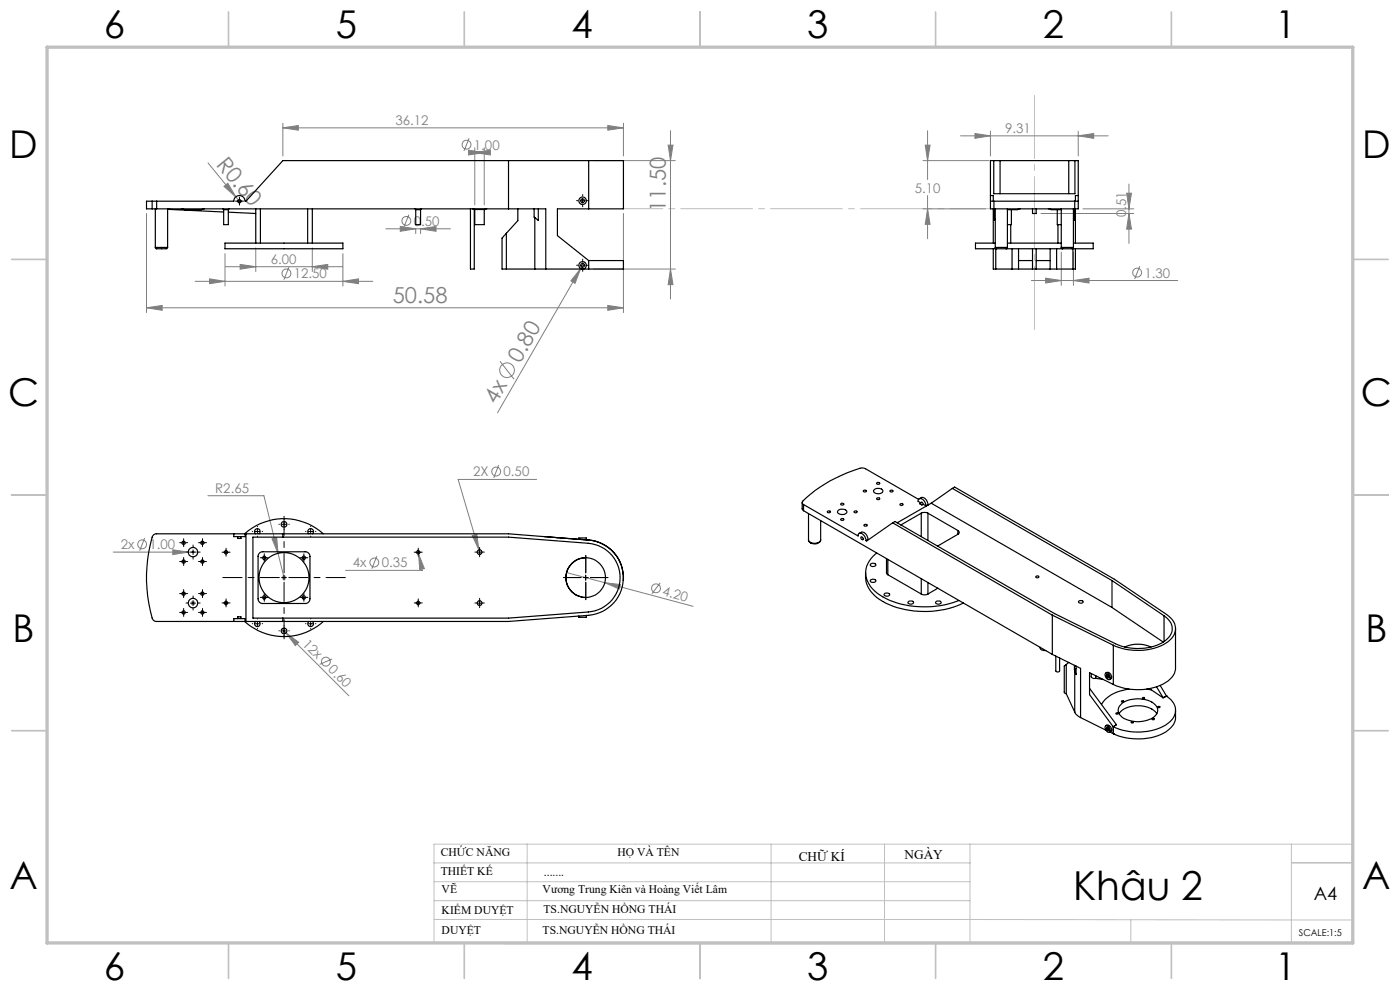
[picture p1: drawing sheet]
<svg xmlns="http://www.w3.org/2000/svg" width="297mm" height="210mm" viewBox="0 0 297 210" stroke-linecap="round" stroke-linejoin="round" font-family="sans-serif">
<g fill="none" stroke="#808080" stroke-width=".21">
<path d="M44.1 34.6l5.9 7.2M47.5 39.5l.8-.6 1.7 2.9zM60 27.1l3.3-.5v1zM60 26.1v7M60 27.1h72.3M99.4 31.8l3.3 .6-3.3 .5zM99.5 29.3l-1.1 2.7M100.7 32.4l3.3-.6v1.1zM100.7 31.4v12.1M100.7 32.4h2M102.7 31.4v12.1M125.9 34.1h17.4"/>
<path d="M128.9 26.6l3.4 .5-3.4 .5zM132.3 26.1v7M141.7 30.8h1.1l-.6 3.3zM142.2 27.7v35.7M195.8 34.1h14M196.3 30.8h1l-.5 3.3zM196.8 27.7v10.4M203.8 28.8h31.3M206.8 28.3l3.3 .5-3.3 .5zM210.1 27.8v5.3M228.7 28.8l3.3-.5v1zM228.7 27.8v5.3"/>
<path d="M239.5 39v12.6M31.1 45.3v21M41.4 59.7h37.7M44.5 59.2l3.2 .5-3.2 .5zM47.7 53.8v6.9M47.9 56.6h24.7M50 41.8l.8 .9M50.9 56.1l3.4 .5-3.4 .5zM54.3 52.6v5M61.3 56.6l-1.1 2.7M66.3 56.6l3.2-.5v1zM66.3 52.6v5"/>
<path d="M72.7 59.7l3.4-.5v1zM72.7 53.8v6.9M81.8 48.5h13.8M84.9 48l3.3 .5-3.3 .6zM86.7 45.5l-1 2.7M88.2 48.6v1M89.2 48.5l3.3-.5v1.1zM89.2 48.6v1M123.2 57l-1.2 3.1-.9-.5zM123.2 57l-17.6 30.6M124 55.6l-.8 1.4M125.9 57.1h17.4"/>
<path d="M132.3 45.3v21M142.2 57.1l.6 3.3h-1.1zM195.8 44.3h13.3M196.8 44.3l.5 3.3h-1zM196.8 41.5v9.2M218.8 59.5h31M220.8 45.3h19.7M221.8 59l3.3 .5-3.3 .5zM225.1 53.5v7M227.7 59.5l3.3-.5v1zM227.7 53.5v7M229.7 44.3h10.8"/>
<path d="M239 41h1l-.5 3.3zM239.5 45.3l.5 3.3h-1zM241.8 56.5l-1.1 2.7M31.1 65.3l3.3-.5v1zM31.1 65.3h101.2M106.1 76.7l2.9 3.7M128.9 64.8l3.4 .5-3.4 .5zM105.8 98.7l-1.1 2.7M24 117.1h17.9M30.7 114.1l-1.1 2.7M36.7 116.6l3.2 .5-3.2 .5zM44.1 105.2h11.9l3 12.2"/>
<path d="M57.7 114.3l1-.3 .3 3.4zM59 117.4l1.3 5.1M79.9 118l-1 2.6M88.6 116.8l.2 .7M88.8 117.5l1.2 3.1-1 .2zM88.8 117.5l.8 3.5h-16.3M100.2 113.6l.9-.3 .5 3.4zM113.8 101.7h-16.6l4.7 15.9M40.4 127.9h1.1M40.6 127.6l.7 .7M41 127.4v1M41.3 127.6l-.7 .7"/>
<path d="M59.8 122.5h.9M59.8 133.4l14.2 14.2M59.9 122.2l.7 .7M60.3 122v1M60.6 122.2l-.7 .7M60.7 134.3l2.7 1.9-.7 .7zM70.4 139.8l-2.6 1.1M120.2 121.5l8.1 2.1M128.3 123.6l3.3 .4-.2 .9zM128.3 123.6l18.7 5M140.1 123.6l-1.8 2.4"/>
<circle cx="99" cy="30.7" r=".95"/>
<circle cx="60.8" cy="58" r=".95"/>
<circle cx="86.2" cy="46.9" r=".94"/>
<circle cx="241.2" cy="57.8" r=".94"/>
<circle cx="107.6" cy="78.5" r="1.55"/>
<circle cx="30.1" cy="115.5" r=".93"/>
<circle cx="79.4" cy="119.3" r=".94"/>
<circle cx="105.3" cy="100" r=".94"/>
<circle cx="139.2" cy="124.8" r=".95"/>
<circle cx="69.1" cy="140.3" r=".95"/>
</g>
<g fill="none" stroke="#000" stroke-width=".21" stroke-dasharray="15.2 1.3 1.3 1.3">
<path d="M50.3 42.7h-.3M50.8 42.2v-.4M50.8 43.2v.3M51.3 42.7h.4M122.6 56.3h-.3M122.6 42.6h-.3M123.6 55.3v-.3M123.6 57.3v.3M123.6 41.6v-.3M123.6 43.6v.3M124.6 56.3h.3M124.6 42.6h.3"/>
<path d="M38.5 119.1h-.4M38.5 115.1h-.4M39 118.6v-.3M39 119.6v.4M39 114.6v-.3M39 115.6v.4M39.5 119.1h.3M39.5 115.1h.3M40 117.1h-.5M41 116.1v-.5M41 118.1v.5M42 117.1h.5"/>
<path d="M42.5 119.1h-.4M42.5 115.1h-.4M43 118.6v-.3M43 119.6v.4M43 114.6v-.3M43 115.6v.4M43.5 119.1h.3M43.5 115.1h.3M47.5 117.1h-.4M48 116.6v-.3M48 117.6v.4M48.5 117.1h.3"/>
<path d="M53.6 112.7h-.1M54.6 111.7v-.1M54.6 113.7v.1M55.6 118.3h-.4M55.6 112.7h.1M56.1 117.8v-.3M56.1 118.8v.4M56.6 118.3h.3M59.3 111.2h-.1M60.3 110.2v-.1M60.3 112.2v.1M61.3 111.2h.1"/>
<path d="M64 118.3h-.4M64.5 117.8v-.3M64.5 118.8v.4M64.9 112.7h-.1M65 118.3h.3M65.9 111.7v-.1M65.9 113.7v.1M66.9 112.7h.1M88.2 117.1h-.3M88.7 116.6v-.3M88.7 117.6v.4M89.2 117.1h.4"/>
<path d="M101.2 117.1h-.5M101.7 116.6v-.5M101.7 117.6v.5M102.2 117.1h.5M38.5 125.9h-.4M38.5 129.9h-.4M39 125.4v-.3M39 126.4v.4M39 129.4v-.3M39 130.4v.4M39.5 125.9h.3M39.5 129.9h.3"/>
<path d="M40 127.9h-.5M41 126.9v-.5M41 128.9v.5M42 127.9h.5M42.5 129.9h-.4M42.5 125.9h-.4M43 129.4v-.3M43 130.4v.4M43 125.4v-.3M43 126.4v.4M43.5 129.9h.3M43.5 125.9h.3"/>
<path d="M47.5 127.9h-.4M48 127.4v-.4M48 128.4v.3M48.5 127.9h.3M53.6 132.3h-.1M54.6 131.3v-.1M54.6 133.3v.1M55.6 126.7h-.4M55.6 132.3h.1M56.1 126.2v-.3M56.1 127.2v.4M56.6 126.7h.3"/>
<path d="M59.3 133.8h-.1M60.3 132.8v-.1M60.3 134.8v.1M61.3 133.8h.1M64 126.7h-.4M64.5 126.2v-.3M64.5 127.2v.4M64.9 132.3h-.1M65 126.7h.3M65.9 131.3v-.1M65.9 133.3v.1M66.9 132.3h.1"/>
<path d="M88.2 127.9h-.3M88.7 127.4v-.4M88.7 128.4v.3M89.2 127.9h.4M101.2 127.9h-.5M101.7 127.4v-.5M101.7 128.4v.5M102.2 127.9h.5M123.3 122.5h-3.7M124.3 121.5v-3.7M124.3 123.5v3.7M125.3 122.5h3.7"/>
</g>
<g fill="none" stroke="#000" stroke-width=".21">
<path d="M50.3 42.7h1M50.8 42.2v1M123.1 56.3h1M123.1 42.6h1M123.6 42.1v1M123.6 55.8v1M38.5 119.1h.9M38.5 115.1h.9M38.9 114.6v1M38.9 118.6v1M40.4 117.1h1.1M41 116.6v1"/>
<path d="M42.4 119.1h1M42.4 115.1h1M42.9 114.6v1M42.9 118.6v1M47.4 117.1h1M47.9 116.7v.9M54.1 112.7h1M54.6 112.2v1M55.6 118.3h1M56.1 117.8v1M59.8 111.2h.9M60.3 110.7v1"/>
<path d="M64 118.3h.9M64.5 117.8v1M65.4 112.7h1M65.9 112.2v1M88.2 117.1h1M88.7 116.7v.9M101.2 117.1h1M101.7 116.6v1M38.5 129.9h.9M38.5 125.9h.9M38.9 125.4v1M38.9 129.4v1"/>
<path d="M40.4 127.9h1.1M41 127.4v1M42.4 129.9h1M42.4 125.9h1M42.9 125.4v1M42.9 129.4v1M47.4 127.9h1M47.9 127.4v1M54.1 132.3h1M54.6 131.8v1M55.6 126.7h1M56.1 126.2v1"/>
<path d="M59.8 122.5h.9M59.8 133.8h.9M60.3 122v1M60.3 133.3v1M64 126.7h.9M64.5 126.2v1M65.4 132.3h1M65.9 131.8v1M88.2 127.9h1M88.7 127.4v1M101.2 127.9h1M101.7 127.4v1"/>
<path d="M123.8 122.5h.9M124.2 122v1"/>
</g>
<path d="M132 44.3h78.1" fill="none" stroke="#c0c0c0" stroke-width=".21" stroke-dasharray="15.2 1.3 1.3 1.3" stroke-dashoffset="6.7"/>
<path d="M219.5 20.2v49.7" fill="none" stroke="#c0c0c0" stroke-width=".21" stroke-dasharray="15.2 1.3 1.3 1.3" stroke-dashoffset="1.8"/>
<g fill="none" stroke="#c0c0c0" stroke-width=".21">
<path d="M111.8 179.1v21M163.6 179.1v21M187.6 179.1v21M205.8 179.1v21M274 179.1v20.9M287 179.1h-194.9v20.9l14.9 .1M92.1 195l194.9 .1M92.1 183h113.7M92.1 191.1h113.7M92.1 187h113.7M239.9 195.1v5M274 183h13"/>
<path d="M114.8 200v.1"/>
</g>
<g fill="none" stroke="#c0c0c0" stroke-width=".35">
<path d="M48.5 2.5v7.5M98.5 2.5v7.5M148.5 2.5v7.5M198.5 2.5v7.5M248.5 2.5v7.5M2.5 55h7.5M287 55h7.5M2.5 105h7.5M287 105h7.5M2.5 155h7.5M287 155h7.5M48.5 200v7.5"/>
<path d="M98.5 200v7.5M148.5 200v7.5M198.5 200v7.5M248.5 200v7.5"/>
</g>
<path d="M107 200.1h180M161.6 200v.1M274 200v.1" fill="none" stroke="#c0c0c0" stroke-width=".5"/>
<path d="M10 10h277v190h-277z" fill="none" stroke="#c0c0c0" stroke-width=".7"/>
<path d="M59.3 122.5h-12M60.3 121.5v-12M60.3 123.5v12M61.3 122.5h12" fill="none" stroke="#000" stroke-width=".21" stroke-dasharray="15.2 1.3 1.3 1.3" stroke-dashoffset="11.1"/>
<g fill="#808080">
<path d="M36.7 116.6l3.2 .5-3.2 .5z"/>
<path d="M60.7 134.3l2.7 1.9-.7 .7z"/>
<path d="M128.3 123.6l3.3 .4-.2 .9z"/>
<path d="M47.5 39.5l.8-.6 1.7 2.9z"/>
<path d="M123.2 57l-1.2 3.1-.9-.5z"/>
<path d="M228.7 28.8l3.3-.5v1zM206.8 28.3l3.3 .5-3.3 .5z"/>
<path d="M99.4 31.8l3.3 .6-3.3 .5zM100.7 32.4l3.3-.6v1.1zM89.2 48.5l3.3-.5v1.1zM84.9 48l3.3 .5-3.3 .6z"/>
<path d="M100.2 113.6l1.4 3.1-.5-3.4zM88.8 117.5l.2 3.3 1-.2zM57.7 114.3l1.3 3.1-.3-3.4zM44.5 59.2l3.2 .5-3.2 .5zM72.7 59.7l3.4-.5v1zM50.9 56.1l3.4 .5-3.4 .5zM66.3 56.6l3.2-.5v1zM60 27.1l3.3-.5v1zM128.9 26.6l3.4 .5-3.4 .5zM221.8 59l3.3 .5-3.3 .5zM227.7 59.5l3.3-.5v1zM196.3 30.8h1l-.5 3.3zM196.8 44.3l.5 3.3h-1z"/>
<path d="M239 41h1l-.5 3.3zM239.5 45.3l.5 3.3h-1z"/>
<path d="M128.9 64.8l3.4 .5-3.4 .5zM31.1 65.3l3.3-.5v1z"/>
<path d="M142.2 57.1l.6 3.3h-1.1zM141.7 30.8h1.1l-.6 3.3z"/>
</g>
<g fill="none" stroke="#000" stroke-width=".25">
<path d="M107.9 34.1v10.2M124.9 34.1h-64.9l-7.8 8.6h-.2a1.2 1.2 0 0 0-1.2-1.2 1.2 1.2 0 0 0-1.2 1.2h-16.4M124.9 34.1h7.4v10.2h-7.4M124.9 34.1v10.2M210.8 34.1v7h17.2v-7M212.2 34.1h14.5M212.2 34.1h-2.1v7.4M212.2 34.1v7M226.7 34.1h2v7.4M226.7 34.1v7M32.3 44.3h.9M32.3 42.7h.9"/>
<path d="M32.3 42.7h-1.2v1.6h1.2M32.3 42.7v1.6M32.9 52.5l.1 .2 .3 .1a3.6 3.6 0 0 0 2.2-.2l.1-.1M32.9 52.5h2.7M32.9 44.3v8.2M33.2 44.3h82.6v12.8M33.2 42.7v1.6M35.6 44.3v8.2M35.6 44.4l11.8 .6M38.6 44.3l.6 .2h3.6l.6-.2M47.2 44.3l.2 .2M47.4 44.5v3.2h1v-3.2"/>
<path d="M47.4 44.5h1M47.7 51.6h25v1.2h-25zM48.4 45l5.9 .3M48.6 44.3l-.2 .2M50.4 42.7h.7M54.3 44.3v7.3M55.2 44.3v7.3M65.3 44.3v7.3M66.3 44.3v7.3M88 44.3l.2 .2M88.2 44.5v3.2h1v-3.2M88.2 44.5h1"/>
<path d="M89.4 44.3l-.2 .2M99.8 44.3v12.8h.8v-12.7M100.2 44.3l.5 .1M100.7 44.4h2M100.7 44.4v3.3h2v-3.3M103.3 44.3l-.6 .1M107.4 49.5l-.9 1v6.6h.9M107.4 57.1h6.1M107.4 49.5v7.6M109.9 44.3v2.5l-2.5 2.7M113.3 44.3v1.8l.2 .1M113.5 57.1h2.3"/>
<path d="M113.5 46.2v10.9M114.2 44.3v2.5l-.7-.6M115.8 57.1h9.1M124.9 55.3h7.4v1.8h-7.4M124.9 55.3v1.8M124.9 44.3h-6.6v5.7l6.6 5.3M210.1 42.7v1.6h.8M210.1 42.7h.8M210.1 41.5h.6v1.2M210.1 41.5v1.2M210.7 52.8v4.3h.5M210.7 44.3v7.3"/>
<path d="M210.9 44.3h17.1M210.9 42.7h17.1M210.9 42.7v1.6M210.9 44.3v2.5l.2-.4M211.1 52.5l.3 .3M211.1 51.6h-4.2v1.2h4.5M211.1 52.5h2.6M211.1 44.3v8.2M211.2 57.1h3.5M211.2 52.8v4.3M211.4 52.8h2M213.4 52.8h12"/>
<path d="M213.7 52.5l-.3 .3M213.7 51.6h11.4M213.7 44.3v8.2M214.4 47.7v3.9M214.6 44.5v3.2h-.9M214.7 57.1h1.4M214.7 52.8v4.3M216.1 55.3h2.9M216.1 57.1h2.9M216.1 52.8v4.3M216.4 44.3l-.6 .2h-2.1M219 57.1h.8"/>
<path d="M219 44.3v1h.8v-1M219 52.8v4.3M219.8 55.3h3M219.8 57.1h3M219.8 52.8v4.3M222.4 44.3a4.4 4.4 0 0 0 2.5 .2h.2M222.8 57.1h1.4M222.8 52.8v4.3M224.2 57.1h3.4M224.2 52.8v4.3M224.3 44.5v3.2h.8M224.4 47.7v3.9"/>
<path d="M225.1 52.5l.3 .3M225.1 52.5h2.6M225.1 44.3v8.2M225.4 52.8h2M227.6 52.8v4.3M227.7 52.5l-.3 .3M227.7 51.6h4.2v1.2h-4.5M227.7 44.3v8.2M227.9 44.3v2.5l-.2-.4M228 42.7h.7M228 42.7v1.6M228.1 52.8v4.3h-.5"/>
<path d="M228.1 44.3v7.3M228.7 42.7v1.6h-.7M228.7 41.5h-.6v1.2M228.7 41.5v1.2M49.6 113.2v.6h2.4v-.6M49.6 113.2h2.4M49.6 113.2h-16.4a.92 .92 0 0 0-.9 .7 30.4 30.4 0 0 0 .1 17.5l.7 .4h16.5M50.4 113.8v.4h.7v-.4M51.9 113.2a12.4 12.4 0 0 1 16.7 0M52 113.2h55.9l17 1.4M52.2 113.2v18.6M53.7 113.9h54.2l16.9 1.3a7.3 7.3 0 0 1 6.8 7.3 7.3 7.3 0 0 1-6.8 7.3l-16.9 1.3h-54.2z"/>
<path d="M54.2 113.2a.61 .61 0 0 1-.1-.9 .61 .61 0 0 1 .9 0 .61 .61 0 0 1 0 .9M55 117.3l.6-.3h9.1a1.02 1.02 0 0 1 1.1 1v9a1.02 1.02 0 0 1-1.1 1h-9a.96 .96 0 0 1-.9-1v-9.2zM60 113.2v.7M65.5 113.2a.6 .6 0 0 1-.1-.9 .6 .6 0 0 1 .9 0 .6 .6 0 0 1 0 .9M115.5 113.8l2.8 .2M118.1 114h.2M118.3 114l4.5 .4M122.8 114.4v-.3h1.6v.4M122.8 114.4l1.6 .1M124.2 118.3a4.2 4.2 0 0 0-4.1 4.2 4.2 4.2 0 0 0 4.1 4.2M124.4 114.5h.5M124.9 114.6a8 8 0 0 1 7.3 7.9 8 8 0 0 1-7.3 8l-17 1.3h-55.9"/>
<path d="M124.9 114.5a8.1 8.1 0 0 1 7.3 8.6M124.9 114.5v.1M170.2 106.6v1.4l.3 .3M170.5 107l11.5 6.7a.56 .56 0 0 1 .4-.6 .56 .56 0 0 1 .7 .3l.4 .4 .2 .9M170.5 107v1.3M170.5 108.3l52.7 30.5M171.5 114.5a1.41 1.41 0 0 0 1.3 .9 1.41 1.41 0 0 0 1.3-.8v-.1M171.5 114.5a1.48 1.48 0 0 0 2.6 0M171.5 108.9v5.6M174.1 110.4v4.1M175.5 108.5a.32 .32 0 0 1 .4-.1 .32 .32 0 0 1 .2 .3h-.5zM177.8 108.3a1.22 1.22 0 0 1 1.9 .3 1.2 1.2 0 0 1-2 0z"/>
<path d="M178.4 106.8a.31 .31 0 0 1 .4-.1 .31 .31 0 0 1 .1 .4h-.5zM178.4 110.1a.36 .36 0 0 1 .3-.1 .36 .36 0 0 1 .3 .3 .35 .35 0 0 1-.4 .1 .35 .35 0 0 1-.2-.3zM181.2 108.5a.3 .3 0 0 1 .4-.1 .3 .3 0 0 1 .2 .3h-.5zM182.3 113.1a1.06 1.06 0 0 1 1.7 .8l.2 .5-.5 .3M182.6 113.9a.32 .32 0 0 1 .5 .2 .32 .32 0 0 1-.1 .4l-.3-.2zM183.2 104.1a.3 .3 0 0 1 .3-.2 .3 .3 0 0 1 .2 .4h-.5zM183.3 111.3a.38 .38 0 0 1 .4-.1 .38 .38 0 0 1 .3 .3 .38 .38 0 0 1-.4 .1 .38 .38 0 0 1-.3-.3zM184.7 119.6a.66 .66 0 0 1 1.1 .3 .65 .65 0 0 1-.6 .3 .65 .65 0 0 1-.6-.5zM185.4 103.9a1.18 1.18 0 0 1 1.9 .3 1.1 1.1 0 0 1-1 .5 1.1 1.1 0 0 1-1-.6zM186 117.3a5 5 0 0 0 .1 8.5 18.7 18.7 0 0 0 16 2l1.3-.4M186 102.4a.31 .31 0 0 1 .4-.1 .31 .31 0 0 1 .1 .4h-.4zM186 105.7a.3 .3 0 0 1 .4-.1 .3 .3 0 0 1 .1 .3h-.4z"/>
<path d="M188.1 118.5v3l.2 .4M188.3 118.7v3.2M188.8 104.1a.3 .3 0 0 1 .4-.2 .3 .3 0 0 1 .2 .4h-.5zM189.4 110.9l.5-.3 33.8 19.6 12.9 6.4a11.1 11.1 0 0 0 10.9-.9 2.94 2.94 0 0 0-.6-5.1M189.4 110.9l33.8 19.6M189.4 110.9l-5.5 3.9-.2-.1M191 106.9l.6 .1a.29 .29 0 0 1-.4 .2 .29 .29 0 0 1-.2-.3zM194.9 105.9l-11.4-6.5-.4-.1a28.1 28.1 0 0 0-12.9 7.2l.3 .5M195 105.8a1.15 1.15 0 0 1 1.3-.1 1.15 1.15 0 0 1 .6 1.1v.3M195.4 106.7l-.6-.3a.64 .64 0 0 1 .5-.7 .64 .64 0 0 1 .7 .5l.5 1.1M195.4 106.7l.2-.2 .3 .5M195.4 106.7l-.3 .1 .5 .3 .3-.1"/>
<path d="M195.4 108.9a1.5 1.5 0 0 1 1.5 0M195.4 108.9l-4.3 2.5M195.4 108.9v4.9M195.9 107l.6 .3M196.9 108.9l6.3 3.6M196.9 108.9v5.7M196.9 107.1l-.4 .2M196.9 107.1h.1M197.6 106.7l-7.3 4.2M197.6 106.7l38.3 22.2M202 103.6l.5-.3 33.9 19.6 11.1 7.4a3.3 3.3 0 0 1 .3 5.8 12.2 12.2 0 0 1-11.6 .8M202 103.6l33.9 19.5"/>
<path d="M202 103.6l-4.4 3.1M203.2 112.5a.42 .42 0 0 1 .3 .4 .42 .42 0 0 1-.3 .4M203.2 113.3l-4.3 2.5M203.2 112.5v.8M49.6 131.8v-.6h2.4v.6M49.6 131.8h2.4M50.4 131.2v-.4h.7v.4M51.9 131.8a12.4 12.4 0 0 0 16.7 0M54.2 131.8a.61 .61 0 0 0-.1 .9 .61 .61 0 0 0 .9 0 .61 .61 0 0 0 0-.9M60 131.1v.7M65.5 131.8a.6 .6 0 0 0-.1 .9 .6 .6 0 0 0 .9 0 .6 .6 0 0 0 0-.9M124.4 130.6v.3h-1.6v-.2"/>
<path d="M183.6 121.5a6.2 6.2 0 0 0 3.7 6.1 19.7 19.7 0 0 0 17.1 .3M184.7 123a.66 .66 0 0 1 1.1 .3 .68 .68 0 0 1-1.2-.2zM187.6 125.9a.66 .66 0 0 1 1.1 .3 .68 .68 0 0 1-1.1-.2zM188.3 121.9l7.1 4.1M192.7 127.6a.61 .61 0 0 1 .6-.2 .61 .61 0 0 1 .5 .5 .68 .68 0 0 1-1.2-.2zM195.4 126a1.5 1.5 0 0 0 1.5 0M195.4 122.8v3.2M196.9 123.6v2.4M198.6 127.6a.61 .61 0 0 1 .6-.2 .61 .61 0 0 1 .4 .5 .68 .68 0 0 1-1.1-.2zM199 124.8l-2.1 1.2M219.8 122.2l.6 .1a.29 .29 0 0 1-.3 .3 .29 .29 0 0 1-.3-.4zM220.7 137.3a.8 .8 0 0 0 1.1 .7h.1"/>
<path d="M223.2 130.5l13 6.4M223.2 138.8l6 3v10.4M223.2 130.5v8.3M224 139.2v3.1a.46 .46 0 0 0 .8 0v-2.7M228.8 127.6a.55 .55 0 0 1 .6-.2 .55 .55 0 0 1 .4 .4 .52 .52 0 0 1-.6 .2 .52 .52 0 0 1-.4-.4zM235.9 123.1l11 7.5M235.9 128.9l10.9 7.3M235.9 123.1v5.8M236.2 136.9v8.3M238.6 137.3a6.7 6.7 0 0 1 5.6 0M246.9 130.6v5.5M249.4 133.3v8.4a4.4 4.4 0 0 1-3.2 3.7 12.9 12.9 0 0 1-10-.2"/>
<path d="M226.2 141l-.4 .3v5.6l.4 .3M226.2 141v6.2M226.2 147.2l1.8 3.9M226.7 140.5l-.5 .5M227.9 142l.1 .2M227.9 141.1v.9M228 151.1l.5 .6 .7 .5M228 142.2v8.9M228.3 141.3v1.8l-.3-.9M228.3 141.8l-.4 .2M229.2 152.2l5.4 2.7M231.1 146l5.7 7.7"/>
<path d="M231.5 142.9v.7l.5 .3h.5M232.5 143.4v.5M232.5 143.9l1.6 .2M234.6 153.9a.9 .9 0 0 1 .8 .5 .9 .9 0 0 1-.1 1 .95 .95 0 0 1-.7-1.5zM234.6 142.8a.9 .9 0 0 1 .8 .4 .9 .9 0 0 1-.1 1 .97 .97 0 0 1-.7-1.4zM234.6 153.9a.84 .84 0 0 1 1 .3 .84 .84 0 0 1 .1 1l-.3 .1M234.6 142.8a.84 .84 0 0 1 1 .2 .84 .84 0 0 1 .1 1l-.3 .1M234.8 154.3a.4 .4 0 0 1 .4 .2 .4 .4 0 0 1-.1 .5l-.3-.2zM234.8 143.1a.35 .35 0 0 1 .5 .2 .35 .35 0 0 1-.3 .5l-.2-.2zM234.9 154.3l.1 .3 .3 .3M234.9 143.1l.1 .3 .3 .3M235.5 155.3l.7 .3"/>
<path d="M236.2 155.6h.1M236.2 154.2v1.4M236.2 145.2l-5.1-2.5v4.6l5.1 6.9M236.7 151.3l.3-.1 .2 .1a.25 .25 0 0 1-.3 .2 .25 .25 0 0 1-.2-.2zM236.8 153.7l-.6 .5M237.4 151.4a5.6 5.6 0 0 1 6.5-1.2l1.1 .7 .4 .5M237.8 149.5a6 6 0 0 1 7.2 0 1.74 1.74 0 0 1-.6 2.9 6.2 6.2 0 0 1-6.6-.5 1.56 1.56 0 0 1 0-2.4zM237.9 148.7h.5a.23 .23 0 0 1-.3 .2 .23 .23 0 0 1-.2-.2zM239.5 146.2a7.2 7.2 0 0 0-5.8 3.2M240 153.2a.23 .23 0 0 1 .3-.1 .23 .23 0 0 1 .1 .2h-.4zM242.4 148l.3-.1 .1 .3h-.4zM243.3 146.2l.9 .1 2.5 1.7"/>
<path d="M244.5 152.4l.4 .1a.2 .2 0 0 1-.3 .2 .2 .2 0 0 1-.1-.3zM245.4 145.7l1.3 2.3M245.6 149.9l.3-.1 .2 .2a.25 .25 0 0 1-.3 .1 .25 .25 0 0 1-.2-.2zM246.1 145.4l1.4 2.3M246.7 148h.1M247.5 147.7a3.3 3.3 0 0 1 1.9 3.1 3.3 3.3 0 0 1-2.1 3 12.4 12.4 0 0 1-11.1 .4M247.5 147.7h.1M247.5 147.7l-.8 .3M249.4 150.7a3.9 3.9 0 0 1-.8 3.4 9.8 9.8 0 0 1-8.3 2.6l-2.2-.4-1.9-.7"/>
<circle cx="50.8" cy="42.7" r=".34"/>
<circle cx="123.6" cy="42.6" r=".41"/>
<circle cx="123.6" cy="56.3" r=".8"/>
<circle cx="123.6" cy="42.6" r=".8"/>
<circle cx="123.6" cy="56.3" r=".4"/>
<circle cx="38.9" cy="115.1" r=".35"/>
<circle cx="38.9" cy="119.1" r=".35"/>
<circle cx="40.9" cy="117.1" r="1"/>
<circle cx="42.9" cy="115.1" r=".35"/>
<circle cx="42.9" cy="119.1" r=".35"/>
<circle cx="47.9" cy="117.1" r=".35"/>
<circle cx="56" cy="118.3" r=".35"/>
<circle cx="60.3" cy="111.2" r=".61"/>
<circle cx="64.4" cy="118.3" r=".35"/>
<circle cx="88.7" cy="117.1" r=".35"/>
<circle cx="101.7" cy="117.1" r=".5"/>
<circle cx="38.9" cy="129.9" r=".35"/>
<circle cx="38.9" cy="125.9" r=".35"/>
<circle cx="40.9" cy="127.9" r="1"/>
<circle cx="42.9" cy="125.9" r=".35"/>
<circle cx="42.9" cy="129.9" r=".35"/>
<circle cx="47.9" cy="127.9" r=".35"/>
<circle cx="56.1" cy="126.7" r=".34"/>
<circle cx="60.3" cy="133.8" r=".6"/>
<circle cx="60.3" cy="122.5" r="5.3"/>
<circle cx="64.5" cy="126.7" r=".34"/>
<circle cx="88.7" cy="127.9" r=".35"/>
<circle cx="101.7" cy="127.9" r=".51"/>
<circle cx="124.2" cy="122.5" r="4.2"/>
</g>
<text font-size="8.5" x="227.7" y="190.8">Khâu 2</text>
<g font-size="8.1">
<text x="22" y="8">6</text>
<text x="71.2" y="8">5</text>
<text x="121.2" y="8">4</text>
<text x="171.3" y="8">3</text>
<text x="221.3" y="8">2</text>
<text x="270.5" y="8">1</text>
<text x="2" y="33.6">D</text>
<text x="289" y="33.6">D</text>
<text x="1.7" y="86.1">C</text>
<text x="288.7" y="86.1">C</text>
<text x="2.7" y="136.1">B</text>
<text x="289.7" y="136.1">B</text>
<text x="2" y="188.6">A</text>
<text x="289" y="188.6">A</text>
<text x="22" y="208">6</text>
<text x="71.2" y="208">5</text>
<text x="121.2" y="208">4</text>
<text x="171.3" y="208">3</text>
<text x="221.3" y="208">2</text>
<text x="270.5" y="208">1</text>
</g>
<g font-size="4.7" fill="#808080">
<text x="45.7" y="34.9" transform="rotate(51 45.7 34.9)">R0.60</text>
<text x="141.3" y="44.9" transform="rotate(-90 141.3 44.9)">11.50</text>
<text x="83.3" y="64.3">50.58</text>
<text x="110.3" y="77.2" transform="rotate(-60 110.3 77.2)">0.80</text>
<text x="105.3" y="85.9" transform="rotate(-60 105.3 85.9)">4x</text>
</g>
<text font-size="3.9" x="278.7" y="190.9">A4</text>
<g font-size="2.8" fill="#808080">
<text x="83.9" y="26.5">36.12</text>
<text x="213.2" y="28.2">9.31</text>
<text x="100.5" y="31.7">1.00</text>
<text x="194.1" y="40.8">5.10</text>
<text x="87.8" y="47.9">0.50</text>
<text x="238.9" y="46.1" transform="rotate(-90 238.9 46.1)">0.51</text>
<text x="57.4" y="56">6.00</text>
<text x="62.3" y="59">12.50</text>
<text x="242.8" y="58.9">1.30</text>
<text x="100.4" y="101.1">2X</text>
<text x="106.8" y="101.1">0.50</text>
<text x="45.7" y="104.5">R2.65</text>
<text x="25.6" y="116.5">2x</text>
<text x="31.7" y="116.5">1.00</text>
<text x="74.9" y="120.4">4x</text>
<text x="81" y="120.4">0.35</text>
<text x="140.4" y="126.2" transform="rotate(15 140.4 126.2)">4.20</text>
<text x="64.1" y="136.8" transform="rotate(45 64.1 136.8)">12x</text>
<text x="69.5" y="142.2" transform="rotate(45 69.5 142.2)">0.60</text>
</g>
<g font-size="2.8">
<text x="169.4" y="182.7">CHỮ KÍ</text>
<text x="191.9" y="182.3">NGÀY</text>
</g>
<g font-size="2.5">
<text x="93.5" y="181.6">CHỨC NĂNG</text>
<text x="93.5" y="185.7">THIẾT KẾ</text>
<text x="115.4" y="185.9">.......</text>
<text x="131" y="181.6">HỌ VÀ TÊN</text>
<text x="93.7" y="189.5">VẼ</text>
<text x="115.1" y="189.5">Vương Trung Kiên và Hoàng Viết Lâm</text>
<text x="93.7" y="193.9">KIỂM DUYỆT</text>
<text x="115.3" y="193.7">TS.NGUYỄN HỒNG THÁI</text>
<text x="93.7" y="198">DUYỆT</text>
<text x="115.1" y="198">TS.NGUYỄN HỒNG THÁI</text>
</g>
<text font-size="2" x="275.6" y="198.5">SCALE:1:5</text>
</svg>
